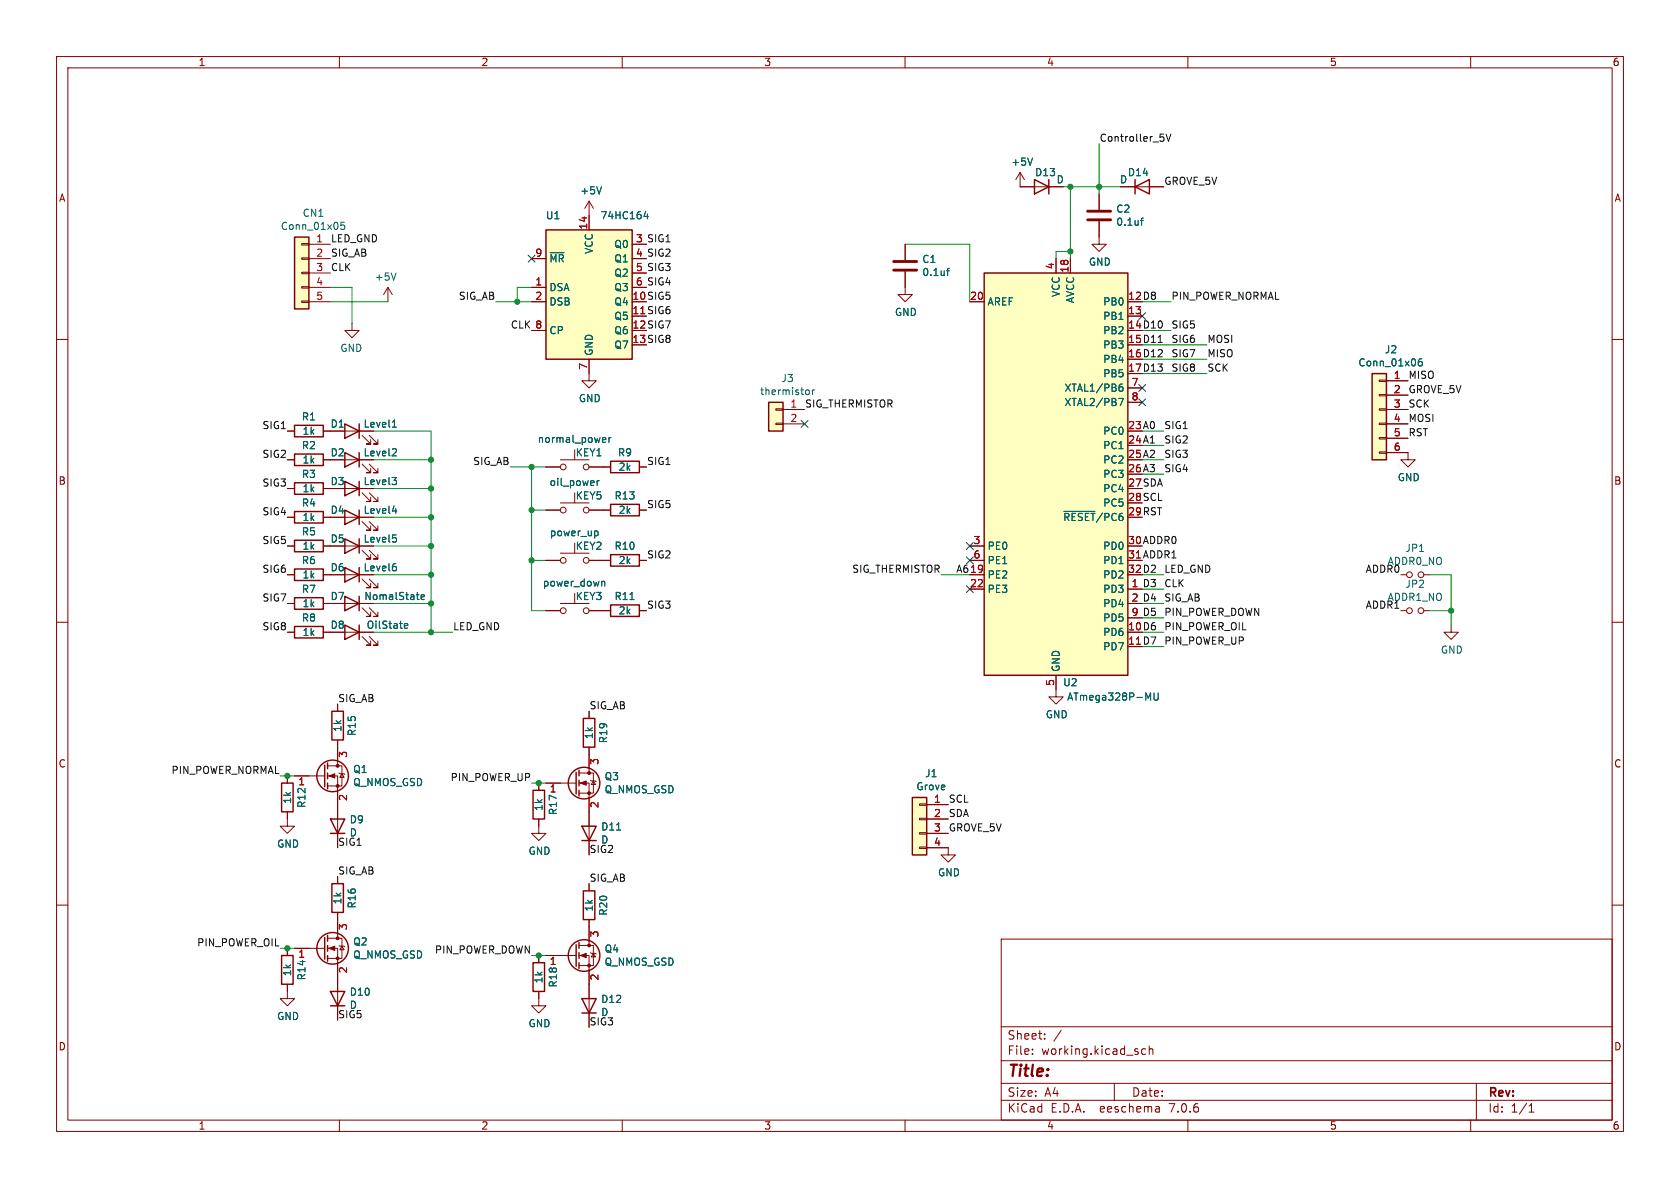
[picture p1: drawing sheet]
<svg xmlns="http://www.w3.org/2000/svg" width="297mm" height="210mm" viewBox="0 0 297 210" stroke-linecap="round" stroke-linejoin="round" font-family="sans-serif">
<g fill="none" stroke="#840000" stroke-width=".18">
<path d="M10 10h277v190h-277zM12 12h273v186h-273zM60 10v2M110 10v2M160 10v2M210 10v2M260 10v2M104.1 35.6v5M104.1 35.6l-.7 1.2M104.1 35.6l.8 1.2M180.3 30.5v2.5h7.7M180.3 30.5l-.7 1.3"/>
<path d="M180.3 30.5l.8 1.3M194.3 39.1v4.1h1.3l-1.3 1.3-1.3-1.3h1.3M194.3 34.3v2.8M198.1 33h7.6M10 60h2M53.3 53.2h1.3v.3h-1.3zM53.3 50.7h1.3v.2h-1.3zM53.3 48.1h1.3v.3h-1.3zM53.3 45.6h1.3v.2h-1.3zM53.3 43.1h1.3v.2h-1.3zM54.6 50.8h3.8M54.6 53.3h3.8"/>
<path d="M54.6 43.2h3.8M54.6 48.3h3.8M54.6 45.7h3.8M62.2 57.2v1.2h-1.2l1.2 1.3 1.3-1.3h-1.3M68.6 50.8l.7 1.3M68.6 50.8v2.5M68.6 50.8l-.8 1.3M94 50.8h2.5M94 53.3h2.5M94 58.4h2.5M94 45.7h2.5M111.8 50.8h2.5"/>
<path d="M111.8 43.2h2.5M111.8 48.3h2.5M160 48v4.1h1.3l-1.3 1.2-1.3-1.2h1.3M160 43.2v2.8M171.4 53.3h2.6M186.7 45.7v2.6M189.2 45.7v2.6M199.4 55.9h2.5M285 60h2M50.8 76.2h1.3M57.1 76.2h8.9M64 77l1.5 1.5h-.7h.7v-.8"/>
<path d="M65.3 77l1.5 1.5h-.8h.8v-.8M104.1 63.5v3.8h1.3l-1.3 1.3-1.2-1.3h1.2M137.2 74.8h1.2v.3h-1.2zM137.2 72.3h1.2v.2h-1.2zM138.4 72.4h3.8M138.4 74.9h3.8M199.4 68.6h2.5M199.4 71.1h2.5M243.8 79.9h1.3v.2h-1.3zM243.8 77.3h1.3v.3h-1.3zM243.8 74.8h1.3v.3h-1.3zM243.8 72.3h1.3v.2h-1.3z"/>
<path d="M243.8 69.7h1.3v.3h-1.3zM243.8 67.2h1.3v.2h-1.3zM245.1 72.4h3.8M245.1 74.9h3.8M245.1 67.3h3.8M245.1 69.9h3.8M245.1 77.5h3.8M50.8 81.3h1.3M50.8 86.4h1.3M50.8 96.5h1.3M50.8 91.4h1.3M57.1 81.3h1.3"/>
<path d="M57.1 86.4h1.3M57.1 96.5h1.3M57.1 91.4h1.3M61 81.3h5M61 86.4h5M61 96.5h5M61 91.4h5M64 82l1.5 1.6h-.7h.7v-.8M64 92.2l1.5 1.5h-.7h.7v-.7M64 97.3l1.5 1.5h-.7h.7v-.8M64 87.1l1.5 1.5h-.7h.7v-.7M65.3 82l1.5 1.6h-.8h.8v-.8"/>
<path d="M65.3 92.2l1.5 1.5h-.8h.8v-.7M65.3 97.3l1.5 1.5h-.8h.8v-.8M65.3 87.1l1.5 1.5h-.8h.8v-.7M96.5 99.1h2.6M96.5 90.2h2.6M96.5 82.6h2.6M99.1 81.3h5M99.1 88.9h5M99.1 97.8h5M104.1 99.1h3.8M104.1 90.2h3.8M104.1 82.6h3.8"/>
<path d="M113 99.1h1.3M113 90.2h1.3M113 82.6h1.3M171.4 99.1h2.6M171.4 96.5h2.6M245.1 80h3.8v1.3h1.3l-1.3 1.3-1.3-1.3h1.3M10 110h2M50.8 106.7h1.3M50.8 101.6h1.3M50.8 111.8h1.3M57.1 106.7h1.3M57.1 101.6h1.3"/>
<path d="M57.1 111.8h1.3M61 106.7h5M61 101.6h5M61 111.8h5M64 107.4l1.5 1.6h-.7h.7v-.8M64 102.4l1.5 1.5h-.7h.7v-.8M64 112.5l1.5 1.5h-.7h.7v-.7M65.3 107.4l1.5 1.6h-.8h.8v-.8M65.3 102.4l1.5 1.5h-.8h.8v-.8M65.3 112.5l1.5 1.5h-.8h.8v-.7M96.5 108h2.6M99.1 106.7h5"/>
<path d="M104.1 108h3.8M113 108h1.3M171.4 101.6h2.6M171.4 104.1h2.6M186.7 119.4v3.8h1.3l-1.3 1.3-1.3-1.3h1.3M199.4 104.1h2.5M199.4 109.2h2.5M247.6 108h1.1M247.6 101.6h1.1M251.7 108h1M251.7 101.6h1M256.5 110.5v1.3h1.3l-1.3 1.2-1.2-1.2h1.2"/>
<path d="M285 110h2M50.8 137.2v1.2M52.1 137.2h5.3M57.9 137.2h1.8v12.7M57.9 135.4h2.6v3.5h-2.6M59.7 124.5v1.2M59.7 130.8v4.6M59.9 136.7l.2 .1h.7l.2 .1M60.5 136.8l.3 .6h-.7zM95.2 138.4v1.3M96.5 138.4h5.4M102.4 138.4h1.7v12.7"/>
<path d="M102.4 136.7h2.5v3.5h-2.5M104.1 125.7v1.3M104.1 132.1v4.6M104.4 137.9l.1 .1h.8l.1 .2M104.9 138l.4 .7h-.8zM10 160h2M50.8 143.5v2.6h1.3l-1.3 1.2-1.3-1.2h1.3M59.7 154.9v1.3M95.2 144.8v2.5h1.3l-1.3 1.3-1.2-1.3h1.2M104.1 156.2v1.3M162.6 149.7h1.2v.3h-1.2zM162.6 147.2h1.2v.2h-1.2z"/>
<path d="M162.6 144.7h1.2v.2h-1.2zM162.6 142.1h1.2v.3h-1.2zM163.8 149.9h3.8v1.2h1.3l-1.3 1.3-1.2-1.3h1.2M163.8 142.2h3.8M163.8 144.8h3.8M163.8 147.3h3.8M285 160h2M50.8 174v2.5h1.3l-1.3 1.3-1.3-1.3h1.3M50.8 167.6v1.3M52.1 167.6h5.3M57.9 167.6h1.8v12.7M57.9 165.9h2.6v3.5h-2.6"/>
<path d="M59.7 161.3v4.6M59.9 167.1l.2 .2h.7l.2 .1M60.5 167.3l.3 .6h-.7zM95.2 175.3v2.5h1.3l-1.3 1.3-1.2-1.3h1.2M95.2 168.9v1.3M96.5 168.9h5.4M102.4 168.9h1.7v12.7M102.4 167.1h2.5v3.6h-2.5M104.1 162.6v4.5M104.4 168.4l.1 .1h.8l.1 .2M104.9 168.5l.4 .7h-.8zM177 166h108v32h-108z"/>
<path d="M60 198v2M110 198v2M160 198v2M177 194.5h108M177 191.5h108M177 187.5h108M177 181.5h108M182.5 186.3v.1M182.5 185.5v.1M184.7 183.6v.1M184.7 182.8v.1M187.6 182.1l-1.3 2"/>
<path d="M197 191.5v3M202.5 185.5l-.4-.1-.3 .3v.4l.2 .2h.5M203.2 185.5l.2-.1 .3 .1 .1 .9M203.2 184.9v1.5M204.9 195.7l.1 .9M205 196.5l-.2 .1M205 196h-.2M210 198v2M260 198v2M261 191.5v6.5M270.3 196.6h.9M270.3 195.5l.4-.4v1.5"/>
<circle cx="99.6" cy="99.1" r=".51"/>
<circle cx="99.6" cy="82.6" r=".51"/>
<circle cx="99.6" cy="90.2" r=".51"/>
<circle cx="103.6" cy="82.6" r=".51"/>
<circle cx="103.6" cy="99.1" r=".51"/>
<circle cx="103.6" cy="90.2" r=".51"/>
<circle cx="99.6" cy="108" r=".51"/>
<circle cx="103.6" cy="108" r=".51"/>
<circle cx="249.2" cy="108" r=".51"/>
<circle cx="249.2" cy="101.6" r=".51"/>
<circle cx="251.2" cy="101.6" r=".51"/>
<circle cx="251.2" cy="108" r=".51"/>
</g>
<g fill="none" stroke="#840000" stroke-width=".25">
<path d="M182.9 31.8l2.5 1.2-2.5 1.3zM185.4 31.8v2.5M200.7 33l2.5-1.2v2.5zM200.7 31.8v2.5M52.1 41.9h2.5v12.7h-2.5zM96.5 40.6h15.3v22.9h-15.3zM174 48.3h25.4v71.1h-25.4zM52.1 75.2h5v2h-5zM61 74.9l2.5 1.3-2.5 1.3zM63.5 74.9v2.6M135.9 71.1h2.5v5.1h-2.5zM242.6 66h2.5v15.3h-2.5z"/>
<path d="M52.1 85.3h5v2.1h-5zM52.1 80.3h5v2h-5zM52.1 90.4h5v2.1h-5zM52.1 95.5h5v2h-5zM61 80l2.5 1.3-2.5 1.3zM61 90.2l2.5 1.2-2.5 1.3zM61 95.3l2.5 1.2-2.5 1.3zM61 85.1l2.5 1.3-2.5 1.2zM63.5 80v2.6M63.5 85.1v2.5M63.5 90.2v2.5M63.5 95.3v2.5"/>
<path d="M107.9 98h5.1v2.1h-5.1zM107.9 89.2h5.1v2h-5.1zM107.9 81.5h5.1v2.1h-5.1zM52.1 100.6h5v2h-5zM52.1 105.7h5v2h-5zM52.1 110.7h5v2.1h-5zM61 105.4l2.5 1.3-2.5 1.3zM61 100.3l2.5 1.3-2.5 1.3zM61 110.5l2.5 1.3-2.5 1.2zM63.5 100.3v2.6M63.5 105.4v2.6M63.5 110.5v2.5"/>
<path d="M107.9 106.9h5.1v2.1h-5.1zM49.8 138.4h2v5.1h-2zM57.4 135.3v3.8M57.9 134.9v1M57.9 136.7v1M57.9 138.4v1M58.7 125.7h2v5.1h-2zM94.2 139.7h2.1v5.1h-2.1zM101.9 136.5v3.8M102.4 136.1v1.1M102.4 137.9v1M102.4 139.7v1"/>
<path d="M103.1 127h2.1v5.1h-2.1zM58.4 144.8h2.6l-1.3 2.5zM58.4 147.3h2.6M58.7 156.2h2v5.1h-2zM102.9 146.1h2.5l-1.3 2.5zM102.9 148.6h2.5M103.1 157.5h2.1v5.1h-2.1zM161.3 141h2.5v10.1h-2.5zM49.8 168.9h2v5.1h-2zM57.4 165.7v3.8M57.9 165.4v1M57.9 167.1v1"/>
<path d="M57.9 168.9v1M58.4 175.3h2.6l-1.3 2.5zM58.4 177.8h2.6M94.2 170.2h2.1v5.1h-2.1zM101.9 167v3.8M102.4 166.6v1M102.4 168.4v1M102.4 170.2v1M102.9 176.5h2.5l-1.3 2.6zM102.9 179.1h2.5"/>
<circle cx="58.8" cy="137.2" r="2.79"/>
<circle cx="103.3" cy="138.4" r="2.79"/>
<circle cx="58.8" cy="167.6" r="2.79"/>
<circle cx="103.3" cy="168.9" r="2.79"/>
</g>
<g fill="none" stroke="#006464" stroke-width=".18">
<path d="M60.9 39.3h-.6l-.1 .6 .2-.1h.4l.2 .2-.1 .4-.2 .2-.5-.2M106.3 33l-.4 1.3M114.1 37.3l-.3 1h.8M114.5 37.8v.9M182.5 27.9l-.4 1.3M201.6 39h.5M202.1 38.6l-.3 .1v1.1M70 48.3l-.4 1.2M97.3 44.7h2.4M167.3 47.9h.5M167.8 47.4l-.3 .2v1.1M69.4 75.5h.7"/>
<path d="M69.6 74.4l.1-.2v1.3M69.8 79.3l.3 .3-.1 .3-.7 .7h.8M106.7 77.4h.3l.1 .3-.6 .1M107 78.1l-.3 .1M107.6 77.4v.8M108 77.4l-.4 .2M142.7 68.9l.3 .1 .1 .2-.1 .4-.3 .2M143.6 68.9v.9M144 68.9l-.4 .3M197.8 70.4h.8l-.5 1.3M197.9 68.5l.4-.1 .2 .2-.1 .5-.3 .1-.2-.2M198.4 67.9l-.3 .1-.2 .2"/>
<path d="M251.3 63.4l-.3 .1a.86 .86 0 0 0 0 1.2l.4-.1 .1-.5-.3-.2-.3 .1-.2 .1M69.3 84.4h.8l-.4 .5M69.4 90.3h.8M69.4 94.6h.6M69.7 99.6h.3M69.8 84.9l.3 .2v.3l-.3 .3M69.8 95l.3 .3v.3l-.3 .2M70 89.9v.8M105.3 93.9h.3l.1 .2v.5l-.4 .1M105.6 85v.8M105.9 85l-.3 .2M188.1 90.4h5.5"/>
<path d="M69.8 100.1l.3 .3v.3l-.3 .2M71.5 111h.5M71.5 110.3l.4-.1 .2 .3-.6 .1M74.4 105.6l.7-.2-.1-.2-.4-.1-.2 .2 .1 .6h.5M106.4 102.9l.2-.1h.3v.8M111.4 106h.7M203 123.4l.4-.9v1.3M204 122.5v1l.3 .3 .3-.1 .1-.2v-1M109 146.7h.7"/>
</g>
<g fill="#ffffc2" stroke="#ffffc2" stroke-width=".18">
<path d="M96.5 40.6h15.3v22.9h-15.3z"/>
<path d="M161.3 141h2.5v10.1h-2.5z"/>
<path d="M174 48.3h25.4v71.1h-25.4z"/>
<path d="M52.1 41.9h2.5v12.7h-2.5z"/>
<path d="M135.9 71.1h2.5v5.1h-2.5z"/>
<path d="M242.6 66h2.5v15.3h-2.5z"/>
</g>
<g fill="#840000" stroke="#840000" stroke-width=".18">
<path d="M102.6 168.9l1-.4v.8z"/>
<path d="M58.2 137.2l1-.4v.7z"/>
<path d="M58.2 167.6l1-.3v.7z"/>
<path d="M102.6 138.4l1-.4v.8z"/>
<circle cx="104.1" cy="170.7" r=".25"/>
<circle cx="104.1" cy="167.1" r=".25"/>
<circle cx="59.7" cy="138.9" r=".25"/>
<circle cx="59.7" cy="135.4" r=".25"/>
<circle cx="59.7" cy="169.4" r=".25"/>
<circle cx="59.7" cy="165.9" r=".25"/>
<circle cx="104.1" cy="140.2" r=".25"/>
<circle cx="104.1" cy="136.7" r=".25"/>
</g>
<path d="M192.3 38.9h4M192.3 37.3h4M158 47.8h4.1M158 46.2h4.1" fill="none" stroke="#840000" stroke-width=".51"/>
<path d="M205.1 23.7h.6M205.7 24.3l.1 .1-.1 .5M206.1 23.7l.5 1.3 .4-1.3M204.8 60.5h.7" fill="none" stroke="#0f0f0f" stroke-width=".18"/>
<g fill="none" stroke="#009600" stroke-width=".18">
<path d="M188 33h10.1M189.2 33v12.7M194.3 25.4v8.9M58.4 50.8h3.8v6.4M58.4 53.3h10.2M87.6 53.3h6.4M94 50.8h-2.6v2.5M160 43.2h11.4v10.1M189.2 44.5h-2.5v1.2M201.9 53.3h5.1M201.9 58.4h5.1M66 76.2h10.2v35.6"/>
<path d="M201.9 76.2h3.8M201.9 78.7h3.8M201.9 61h11.5M201.9 63.5h11.5M201.9 66h11.5M66 96.5h10.2M66 86.4h10.2M66 91.4h10.2M66 81.3h10.2M90.2 82.6h6.3M94 82.6v25.4h2.5M94 90.2h2.5"/>
<path d="M94 99.1h2.5M201.9 83.8h3.8M201.9 81.3h3.8M66 101.6h10.2M66 111.8h14M66 106.7h10.2M166.4 101.6h5M201.9 101.6h3.8M201.9 111.8h3.8M201.9 106.7h3.8M201.9 104.1h3.8M201.9 109.2h3.8"/>
<path d="M201.9 114.3h3.8M252.7 108h3.8M252.7 101.6h3.8v8.9M49.5 137.2h2.6M94 138.4h2.5M49.5 167.6h2.6M94 168.9h2.5"/>
</g>
<g fill="none" stroke="#000084" stroke-width=".18">
<path d="M93.4 45.1l1.2 1.2M94.6 45.1l-1.2 1.2M201.3 55.3l1.2 1.2M202.5 55.3l-1.2 1.2M141.6 74.3l1.2 1.2M142.8 74.3l-1.2 1.2M201.3 68l1.2 1.2M201.3 70.5l1.2 1.2M202.5 68l-1.2 1.2M202.5 70.5l-1.2 1.2M170.8 98.5l1.3 1.2M170.8 95.9l1.3 1.2"/>
<path d="M172.1 98.5l-1.3 1.2M172.1 95.9l-1.3 1.2M170.8 103.5l1.3 1.2M172.1 103.5l-1.3 1.2"/>
</g>
<g fill="#009600" stroke="#009600" stroke-width=".18">
<circle cx="94" cy="99.1" r=".46"/>
<circle cx="50.8" cy="137.2" r=".46"/>
<circle cx="76.2" cy="106.7" r=".46"/>
<circle cx="76.2" cy="111.8" r=".46"/>
<circle cx="76.2" cy="91.4" r=".46"/>
<circle cx="76.2" cy="86.4" r=".46"/>
<circle cx="76.2" cy="81.3" r=".46"/>
<circle cx="76.2" cy="96.5" r=".46"/>
<circle cx="76.2" cy="101.6" r=".46"/>
<circle cx="94" cy="82.6" r=".46"/>
<circle cx="94" cy="90.2" r=".46"/>
<circle cx="91.4" cy="53.3" r=".46"/>
<circle cx="50.8" cy="167.6" r=".46"/>
<circle cx="95.2" cy="168.9" r=".46"/>
<circle cx="95.2" cy="138.4" r=".46"/>
<circle cx="256.5" cy="108" r=".46"/>
<circle cx="189.2" cy="44.5" r=".46"/>
<circle cx="194.3" cy="33" r=".46"/>
<circle cx="189.2" cy="33" r=".46"/>
</g>
<text font-size="2.8" fill="#840000" x="178" y="190.9">Title:</text>
<g font-size="2.1" fill="#840000">
<text x="178" y="184">Sheet:</text>
<text x="178" y="186.7">File:</text>
<text x="184.1" y="186.7">working.kicad_sch</text>
<text x="178" y="196.9">KiCad</text>
<text x="178" y="194.1">Size:</text>
<text x="184.7" y="194.1">A4</text>
<text x="185.7" y="196.9">E.D.A.</text>
<text x="194.6" y="196.9">eeschema</text>
<text x="200" y="194.1">Date:</text>
<text x="207" y="196.9">7.0.6</text>
<text x="263" y="194.3">Rev:</text>
<text x="263" y="196.9">Id:</text>
<text x="267.1" y="196.9">1/1</text>
</g>
<g font-size="1.8" fill="#840000">
<text x="35" y="11.9">1</text>
<text x="85" y="11.9">2</text>
<text x="135" y="11.9">3</text>
<text x="185" y="11.9">4</text>
<text x="235" y="11.9">5</text>
<text x="285" y="11.9">6</text>
<text x="10.3" y="35.9">A</text>
<text x="285.3" y="35.9">A</text>
<text x="112.3" y="45.5">4 SIG2</text>
<text x="111.7" y="53.1">10 SIG5</text>
<text x="199.3" y="53.1">12 D8</text>
<text x="111.7" y="58.2">12 SIG7</text>
<text x="199.3" y="58.2">14 D10</text>
<text x="111.7" y="60.7">13 SIG8</text>
<text x="199.3" y="60.7">15 D11</text>
<text x="199.3" y="63.2">16 D12</text>
<text x="199.3" y="65.8">17 D13</text>
<text x="199.3" y="75.9">23 A0</text>
<text x="58.3" y="80.9">D2</text>
<text x="199.3" y="78.5">24 A1</text>
<text x="199.3" y="81">25 A2</text>
<text x="199.3" y="83.6">26 A3</text>
<text x="10.3" y="85.9">B</text>
<text x="58.3" y="86">D3</text>
<text x="199.3" y="86.1">27 SDA</text>
<text x="199.3" y="88.6">28 SCL</text>
<text x="285.3" y="85.9">B</text>
<text x="58.3" y="91">D4</text>
<text x="199.3" y="91.2">29 RST</text>
<text x="58.3" y="101.2">D6</text>
<text x="58.3" y="96.1">D5</text>
<text x="199.3" y="96.3">30 ADDR0</text>
<text x="199.3" y="101.3">32 D2</text>
<text x="58.3" y="106.3">D7</text>
<text x="200" y="106.4">2 D4</text>
<text x="58.3" y="111.4">D8</text>
<text x="199.3" y="111.5">10 D6</text>
<text x="10.3" y="135.9">C</text>
<text x="285.3" y="135.9">C</text>
<text x="10.3" y="185.9">D</text>
<text x="285.3" y="185.9">D</text>
<text x="35" y="199.9">1</text>
<text x="85" y="199.9">2</text>
<text x="135" y="199.9">3</text>
<text x="185" y="199.9">4</text>
<text x="235" y="199.9">5</text>
<text x="285" y="199.9">6</text>
</g>
<g font-size="1.8" fill="#006464">
<text x="178.7" y="29.5">+5V</text>
<text x="102.5" y="34.6">+5V</text>
<text x="182.9" y="31.3">D13</text>
<text x="186.7" y="32.6">D</text>
<text x="197.9" y="32.6">D</text>
<text x="199.3" y="31.3">D14</text>
<text x="49.5" y="40.8">Conn_01x05</text>
<text x="53.4" y="38.5">CN1</text>
<text x="96.4" y="39">U1</text>
<text x="106.1" y="39">74HC164</text>
<text x="197.2" y="37.8">C2</text>
<text x="197.2" y="40.1">0.1uf</text>
<text x="97" y="46.6">~{MR}</text>
<text x="105" y="45" transform="rotate(-90 105 45)">VCC</text>
<text x="108.5" y="44">Q0</text>
<text x="108.5" y="46.6">Q1</text>
<text x="163" y="46.7">C1</text>
<text x="192.4" y="47.2">GND</text>
<text x="66.2" y="49.8">+5V</text>
<text x="97" y="51.7">DSA</text>
<text x="108.5" y="49.1">Q2</text>
<text x="108.5" y="51.7">Q3</text>
<text x="163" y="49">0.1uf</text>
<text x="187.6" y="52.6" transform="rotate(-90 187.6 52.6)">VCC</text>
<text x="190.1" y="53.7" transform="rotate(-90 190.1 53.7)">AVCC</text>
<text x="97" y="54.2">DSB</text>
<text x="97" y="59.3">CP</text>
<text x="108.5" y="54.2">Q4</text>
<text x="108.5" y="56.7">Q5</text>
<text x="108.5" y="59.3">Q6</text>
<text x="158.1" y="56.1">GND</text>
<text x="174.5" y="54.2">AREF</text>
<text x="194.9" y="54.2">PB0</text>
<text x="194.9" y="56.7">PB1</text>
<text x="194.9" y="59.3">PB2</text>
<text x="60.1" y="62.4">GND</text>
<text x="105" y="63" transform="rotate(-90 105 63)">GND</text>
<text x="108.5" y="61.8">Q7</text>
<text x="194.9" y="61.8">PB3</text>
<text x="194.9" y="64.4">PB4</text>
<text x="240" y="65">Conn_01x06</text>
<text x="244.7" y="62.7">J2</text>
<text x="102.2" y="71.3">GND</text>
<text x="134.3" y="70.1">thermistor</text>
<text x="138.1" y="67.7">J3</text>
<text x="188.1" y="69.4">XTAL1/PB6</text>
<text x="188.1" y="72">XTAL2/PB7</text>
<text x="194.9" y="66.9">PB5</text>
<text x="53.3" y="74.5">R1</text>
<text x="53.4" y="77.1">1k</text>
<text x="58.3" y="75.8">D1</text>
<text x="64.2" y="75.8">Level1</text>
<text x="194.9" y="77.1">PC0</text>
<text x="53.3" y="79.6">R2</text>
<text x="53.4" y="82.1">1k</text>
<text x="64.2" y="80.9">Level2</text>
<text x="95" y="78.5">normal_power</text>
<text x="101.7" y="80.9">KEY1</text>
<text x="109.1" y="80.9">R9</text>
<text x="109.3" y="83.4">2k</text>
<text x="194.9" y="79.6">PC1</text>
<text x="194.9" y="82.1">PC2</text>
<text x="53.3" y="84.7">R3</text>
<text x="53.3" y="89.8">R4</text>
<text x="53.4" y="87.2">1k</text>
<text x="64.2" y="86">Level3</text>
<text x="97.1" y="86.1">oil_power</text>
<text x="101.7" y="88.5">KEY5</text>
<text x="108.5" y="88.5">R13</text>
<text x="194.9" y="84.7">PC3</text>
<text x="194.9" y="87.2">PC4</text>
<text x="194.9" y="89.8">PC5</text>
<text x="247" y="85.3">GND</text>
<text x="53.3" y="94.8">R5</text>
<text x="53.4" y="92.3">1k</text>
<text x="64.2" y="91">Level4</text>
<text x="97.1" y="95">power_up</text>
<text x="109.3" y="91">2k</text>
<text x="187.9" y="92.3">~{RESET}/PC6</text>
<text x="53.3" y="99.9">R6</text>
<text x="53.4" y="97.4">1k</text>
<text x="64.2" y="101.2">Level6</text>
<text x="64.2" y="96.1">Level5</text>
<text x="101.7" y="97.4">KEY2</text>
<text x="108.5" y="97.4">R10</text>
<text x="109.3" y="99.9">2k</text>
<text x="174.5" y="97.4">PE0</text>
<text x="174.5" y="99.9">PE1</text>
<text x="194.9" y="97.4">PD0</text>
<text x="194.9" y="99.9">PD1</text>
<text x="245.2" y="100.1">ADDR0_NO</text>
<text x="248.4" y="97.8">JP1</text>
<text x="53.3" y="105">R7</text>
<text x="53.4" y="102.5">1k</text>
<text x="53.4" y="107.5">1k</text>
<text x="64.3" y="106.3">NomalState</text>
<text x="95.9" y="103.9">power_down</text>
<text x="101.7" y="106.3">KEY3</text>
<text x="108.5" y="106.3">R11</text>
<text x="174.5" y="102.5">PE2</text>
<text x="174.5" y="105">PE3</text>
<text x="194.9" y="105">PD3</text>
<text x="194.9" y="107.5">PD4</text>
<text x="194.9" y="102.5">PD2</text>
<text x="245.2" y="106.4">ADDR1_NO</text>
<text x="248.4" y="104.1">JP2</text>
<text x="53.3" y="110.1">R8</text>
<text x="53.4" y="112.6">1k</text>
<text x="64.7" y="111.4">OilState</text>
<text x="109.3" y="108.8">2k</text>
<text x="194.9" y="112.6">PD6</text>
<text x="194.9" y="110.1">PD5</text>
<text x="187.6" y="118.9" transform="rotate(-90 187.6 118.9)">GND</text>
<text x="194.9" y="115.2">PD7</text>
<text x="254.6" y="115.7">GND</text>
<text x="187.9" y="121.5">U2</text>
<text x="188.6" y="124.1">ATmega328P-MU</text>
<text x="60.6" y="129.5" transform="rotate(-90 60.6 129.5)">1k</text>
<text x="63.1" y="130.2" transform="rotate(-90 63.1 130.2)">R15</text>
<text x="105" y="130.8" transform="rotate(-90 105 130.8)">1k</text>
<text x="107.5" y="131.5" transform="rotate(-90 107.5 131.5)">R19</text>
<text x="184.8" y="127.2">GND</text>
<text x="62.3" y="136.9">Q1</text>
<text x="163.5" y="137.6">J1</text>
<text x="51.7" y="142.2" transform="rotate(-90 51.7 142.2)">1k</text>
<text x="54.2" y="142.9" transform="rotate(-90 54.2 142.9)">R12</text>
<text x="62.3" y="139.2">Q_NMOS_GSD</text>
<text x="96.1" y="143.5" transform="rotate(-90 96.1 143.5)">1k</text>
<text x="106.8" y="140.4">Q_NMOS_GSD</text>
<text x="106.8" y="138.1">Q3</text>
<text x="161.9" y="139.9">Grove</text>
<text x="61.7" y="145.7">D9</text>
<text x="61.7" y="148.1">D</text>
<text x="98.7" y="144.2" transform="rotate(-90 98.7 144.2)">R17</text>
<text x="106.2" y="147">D11</text>
<text x="106.2" y="149.3">D</text>
<text x="48.9" y="150">GND</text>
<text x="93.3" y="151.3">GND</text>
<text x="165.7" y="155.1">GND</text>
<text x="60.6" y="160" transform="rotate(-90 60.6 160)">1k</text>
<text x="63.1" y="160.7" transform="rotate(-90 63.1 160.7)">R16</text>
<text x="105" y="161.2" transform="rotate(-90 105 161.2)">1k</text>
<text x="107.5" y="162" transform="rotate(-90 107.5 162)">R20</text>
<text x="62.3" y="167.3">Q2</text>
<text x="51.7" y="172.7" transform="rotate(-90 51.7 172.7)">1k</text>
<text x="54.2" y="173.4" transform="rotate(-90 54.2 173.4)">R14</text>
<text x="62.3" y="169.6">Q_NMOS_GSD</text>
<text x="96.1" y="173.9" transform="rotate(-90 96.1 173.9)">1k</text>
<text x="106.8" y="170.9">Q_NMOS_GSD</text>
<text x="106.8" y="168.6">Q4</text>
<text x="61.7" y="176.2">D10</text>
<text x="61.7" y="178.5">D</text>
<text x="98.7" y="174.7" transform="rotate(-90 98.7 174.7)">R18</text>
<text x="106.2" y="177.5">D12</text>
<text x="106.2" y="179.8">D</text>
<text x="48.9" y="180.5">GND</text>
<text x="93.3" y="181.8">GND</text>
</g>
<g font-size="1.8" fill="#0f0f0f">
<text x="194.3" y="25.1">Controller_5V</text>
<text x="205.7" y="32.8">GROVE_5V</text>
<text x="58.4" y="42.9">LED_GND</text>
<text x="58.4" y="48">CLK</text>
<text x="58.4" y="45.5">SIG_AB</text>
<text x="112.3" y="42.9">3 SIG1</text>
<text x="81" y="53.1">SIG_AB</text>
<text x="112.3" y="48">5 SIG3</text>
<text x="112.3" y="50.5">6 SIG4</text>
<text x="207" y="53.1">PIN_POWER_NORMAL</text>
<text x="90.2" y="58.2">CLK 8</text>
<text x="207" y="58.2">SIG5</text>
<text x="207" y="60.7">SIG6</text>
<text x="207" y="63.2">SIG7</text>
<text x="207" y="65.8">SIG8</text>
<text x="213.4" y="60.7">MOSI</text>
<text x="213.4" y="65.8">SCK</text>
<text x="213.4" y="63.2">MISO</text>
<text x="248.9" y="67">MISO</text>
<text x="248.9" y="69.6">GROVE_5V</text>
<text x="46.3" y="75.9">SIG1</text>
<text x="142.2" y="72.1">SIG_THERMISTOR</text>
<text x="205.7" y="75.9">SIG1</text>
<text x="248.9" y="77.2">RST</text>
<text x="248.9" y="74.7">MOSI</text>
<text x="248.9" y="72.1">SCK</text>
<text x="46.3" y="81">SIG2</text>
<text x="83.6" y="82.3">SIG_AB</text>
<text x="114.3" y="82.3">SIG1</text>
<text x="205.7" y="83.6">SIG4</text>
<text x="205.7" y="81">SIG3</text>
<text x="205.7" y="78.5">SIG2</text>
<text x="46.3" y="86.1">SIG3</text>
<text x="114.3" y="89.9">SIG5</text>
<text x="46.3" y="91.2">SIG4</text>
<text x="46.3" y="101.3">SIG6</text>
<text x="46.3" y="96.3">SIG5</text>
<text x="114.3" y="98.8">SIG2</text>
<text x="150.6" y="101.3">SIG_THERMISTOR</text>
<text x="168.9" y="101.3">A619</text>
<text x="205.7" y="101.3">LED_GND</text>
<text x="241.3" y="101.3">ADDR0</text>
<text x="46.3" y="106.4">SIG7</text>
<text x="114.3" y="107.7">SIG3</text>
<text x="200" y="103.9">1 D3</text>
<text x="205.7" y="103.9">CLK</text>
<text x="205.7" y="106.4">SIG_AB</text>
<text x="241.3" y="107.7">ADDR1</text>
<text x="46.3" y="111.5">SIG8</text>
<text x="80" y="111.5">LED_GND</text>
<text x="200" y="109">9 D5</text>
<text x="205.7" y="109">PIN_POWER_DOWN</text>
<text x="205.7" y="111.5">PIN_POWER_OIL</text>
<text x="205.7" y="114">PIN_POWER_UP</text>
<text x="59.7" y="124.2">SIG_AB</text>
<text x="104.1" y="125.5">SIG_AB</text>
<text x="30.2" y="136.9">PIN_POWER_NORMAL</text>
<text x="79.6" y="138.2">PIN_POWER_UP</text>
<text x="167.6" y="142">SCL</text>
<text x="59.7" y="149.6">SIG1</text>
<text x="167.6" y="147.1">GROVE_5V</text>
<text x="167.6" y="144.5">SDA</text>
<text x="59.7" y="154.7">SIG_AB</text>
<text x="104.1" y="155.9">SIG_AB</text>
<text x="104.1" y="150.9">SIG2</text>
<text x="34.8" y="167.4">PIN_POWER_OIL</text>
<text x="76.8" y="168.6">PIN_POWER_DOWN</text>
<text x="59.7" y="180.1">SIG5</text>
<text x="104.1" y="181.3">SIG3</text>
</g>
<g font-size="1.8" fill="#a90000">
<text x="103.9" y="40.7" transform="rotate(-90 103.9 40.7)">14</text>
<text x="55.8" y="42.9">1</text>
<text x="55.8" y="45.5">2</text>
<text x="94.5" y="45.5">9</text>
<text x="112.3" y="42.9">3</text>
<text x="112.3" y="45.5">4</text>
<text x="186.4" y="47.7" transform="rotate(-90 186.4 47.7)">4</text>
<text x="55.8" y="48">3</text>
<text x="55.8" y="50.5">4</text>
<text x="55.8" y="53.1">5</text>
<text x="94.5" y="50.5">1</text>
<text x="94.5" y="53.1">2</text>
<text x="111.7" y="53.1">10</text>
<text x="112.3" y="48">5</text>
<text x="112.3" y="50.5">6</text>
<text x="171.4" y="53.1">20</text>
<text x="189" y="48.3" transform="rotate(-90 189 48.3)">18</text>
<text x="199.3" y="53.1">12</text>
<text x="94.5" y="58.2">8</text>
<text x="111.7" y="55.6">11 SIG6</text>
<text x="111.7" y="55.6">11</text>
<text x="111.7" y="58.2">12</text>
<text x="199.3" y="55.6">13</text>
<text x="199.3" y="58.2">14</text>
<text x="103.9" y="65.5" transform="rotate(-90 103.9 65.5)">7</text>
<text x="111.7" y="60.7">13</text>
<text x="199.3" y="60.7">15</text>
<text x="199.3" y="63.2">16</text>
<text x="199.3" y="65.8">17</text>
<text x="200" y="68.3">7</text>
<text x="200" y="70.9">8</text>
<text x="246.3" y="67.1">1</text>
<text x="246.3" y="69.6">2</text>
<text x="139.6" y="72.1">1</text>
<text x="139.6" y="74.7">2</text>
<text x="199.3" y="75.9">23</text>
<text x="246.3" y="72.1">3</text>
<text x="246.3" y="74.7">4</text>
<text x="246.3" y="77.2">5</text>
<text x="199.3" y="78.5">24</text>
<text x="199.3" y="81">25</text>
<text x="199.3" y="83.6">26</text>
<text x="246.3" y="79.8">6</text>
<text x="199.3" y="86.1">27</text>
<text x="199.3" y="88.6">28</text>
<text x="199.3" y="91.2">29</text>
<text x="171.4" y="101.3">19</text>
<text x="172" y="96.3">3</text>
<text x="172" y="98.8">6</text>
<text x="199.3" y="98.8">31 ADDR1</text>
<text x="199.3" y="96.3">30</text>
<text x="199.3" y="98.8">31</text>
<text x="199.3" y="101.3">32</text>
<text x="171.4" y="103.9">22</text>
<text x="200" y="103.9">1</text>
<text x="200" y="106.4">2</text>
<text x="199.3" y="111.5">10</text>
<text x="200" y="109">9</text>
<text x="199.3" y="114">11 D7</text>
<text x="199.3" y="114">11</text>
<text x="186.4" y="121.4" transform="rotate(-90 186.4 121.4)">5</text>
<text x="61.7" y="134.1" transform="rotate(-90 61.7 134.1)">3</text>
<text x="106.1" y="135.3" transform="rotate(-90 106.1 135.3)">3</text>
<text x="52.6" y="139.1">1</text>
<text x="61.7" y="141.7" transform="rotate(-90 61.7 141.7)">2</text>
<text x="97.1" y="140.4">1</text>
<text x="106.1" y="142.9" transform="rotate(-90 106.1 142.9)">2</text>
<text x="165" y="142">1</text>
<text x="165" y="144.5">2</text>
<text x="165" y="147.1">3</text>
<text x="165" y="149.6">4</text>
<text x="61.7" y="164.5" transform="rotate(-90 61.7 164.5)">3</text>
<text x="106.1" y="165.8" transform="rotate(-90 106.1 165.8)">3</text>
<text x="52.6" y="169.6">1</text>
<text x="61.7" y="172.2" transform="rotate(-90 61.7 172.2)">2</text>
<text x="97.1" y="170.9">1</text>
<text x="106.1" y="173.4" transform="rotate(-90 106.1 173.4)">2</text>
</g>
</svg>
